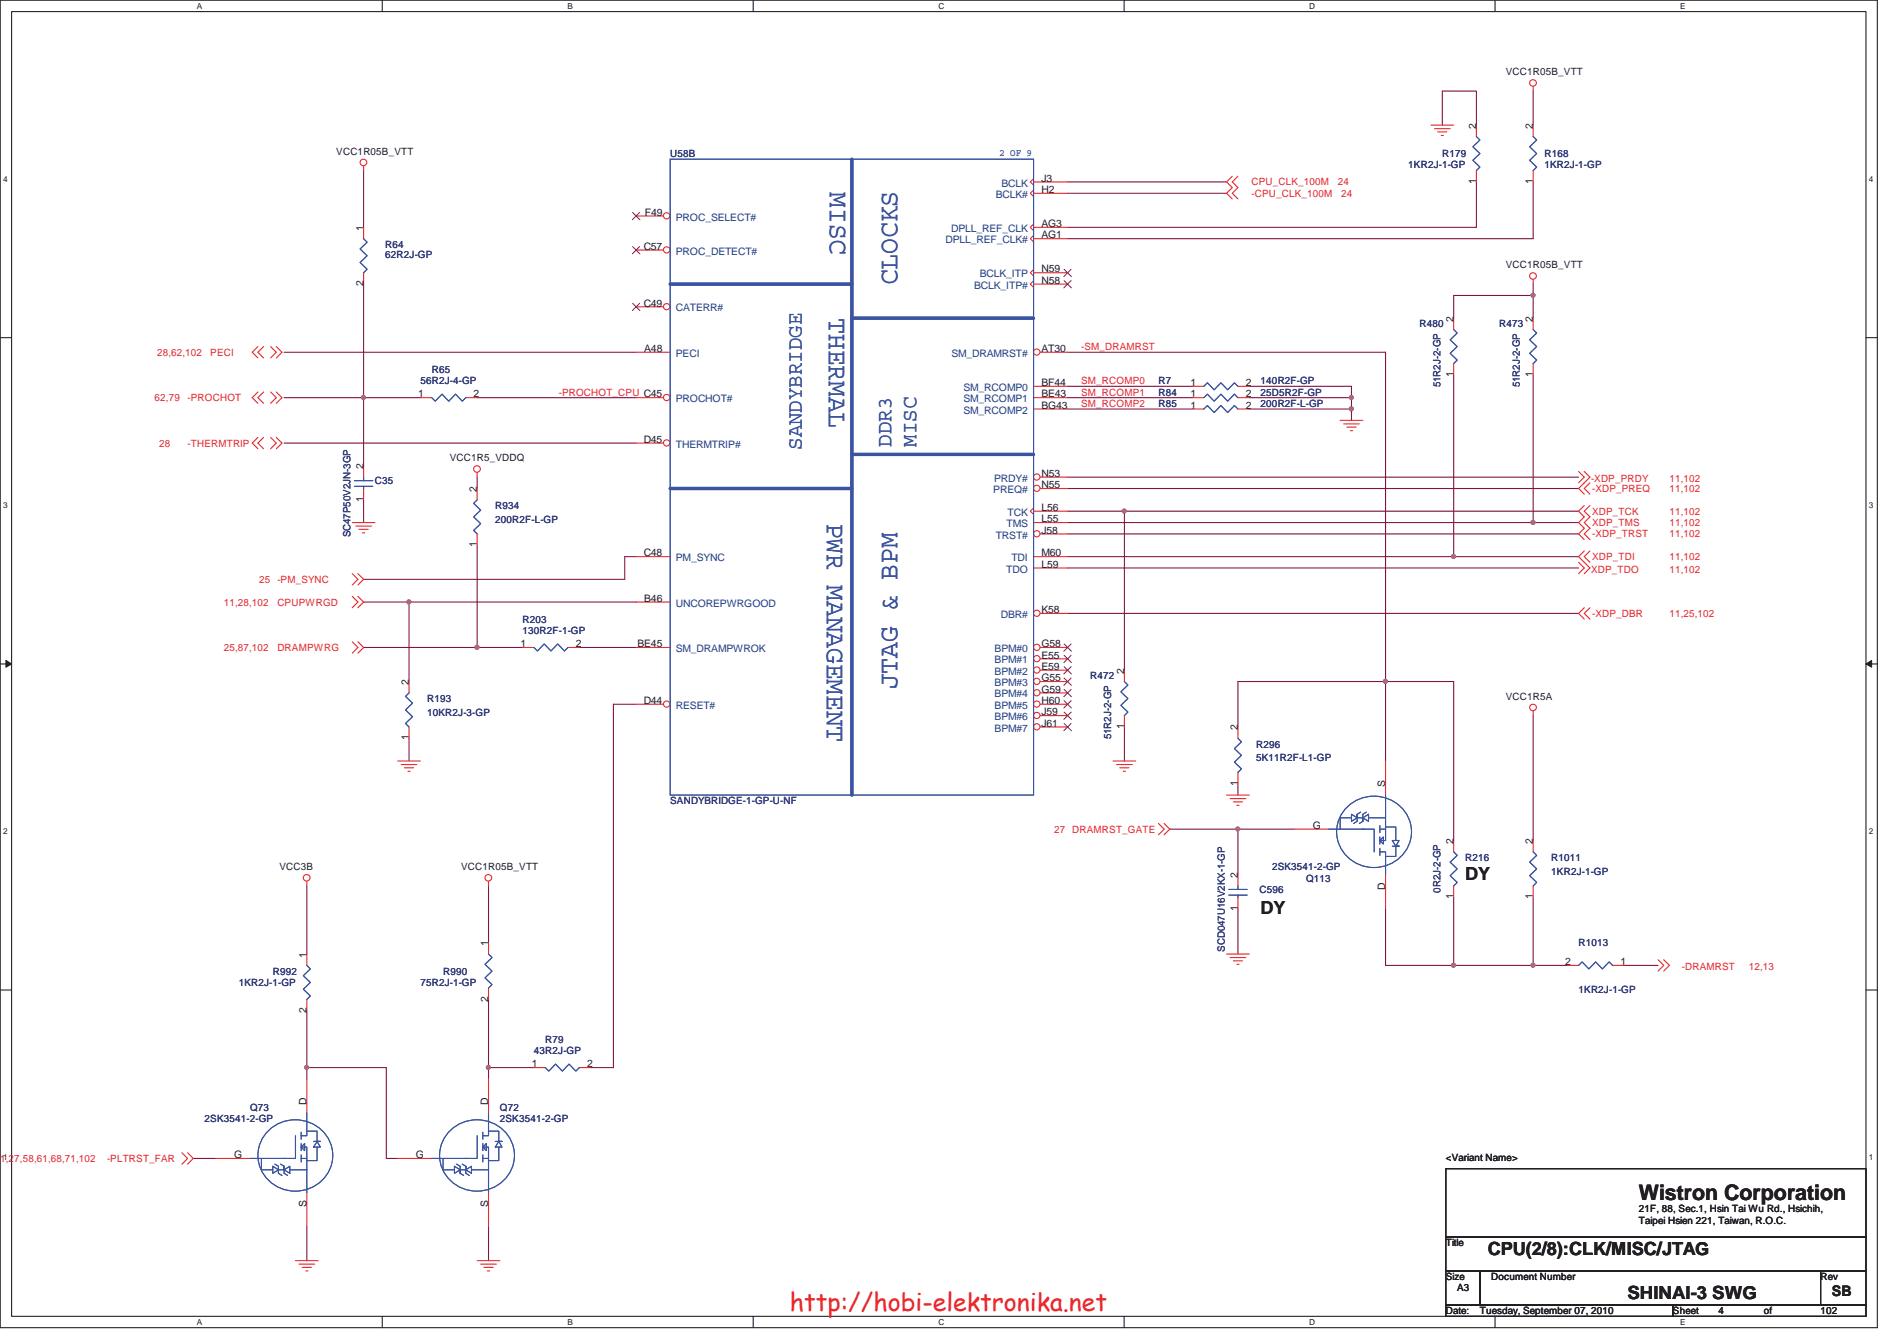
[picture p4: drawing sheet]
<svg xmlns="http://www.w3.org/2000/svg" width="297mm" height="210mm" viewBox="0 0 297 210" stroke-linecap="round" stroke-linejoin="round" font-family="sans-serif">
<path d="M0 0h294v207.9h-294zM1.8 1.8h290.4v204.3h-290.4z" fill="none" stroke="#231f20" stroke-width=".17"/>
<g fill="#fff">
<path d="M30.8 .2h.8v1.4h-.8z"/>
<path d="M30.8 206.3h.8v1.4h-.8z"/>
</g>
<path d="M59.9 0v1.8M59.9 206.1v1.8" fill="none" stroke="#231f20" stroke-width=".17"/>
<g fill="#fff">
<path d="M88.9 .2h.8v1.4h-.8z"/>
<path d="M88.9 206.3h.8v1.4h-.8z"/>
</g>
<path d="M117.9 0v1.8M117.9 206.1v1.8" fill="none" stroke="#231f20" stroke-width=".17"/>
<g fill="#fff">
<path d="M146.9 .2h.9v1.4h-.9z"/>
<path d="M146.9 206.3h.9v1.4h-.9z"/>
</g>
<path d="M176 0v1.8M176 206.1v1.8" fill="none" stroke="#231f20" stroke-width=".17"/>
<g fill="#fff">
<path d="M205 .2h.9v1.4h-.9z"/>
<path d="M205 206.3h.9v1.4h-.9z"/>
</g>
<path d="M234.1 0v1.8M234.1 206.1v1.8" fill="none" stroke="#231f20" stroke-width=".17"/>
<g fill="#fff">
<path d="M263.1 .2h.8v1.4h-.8z"/>
<path d="M263.1 206.3h.8v1.4h-.8z"/>
<path d="M.5 27.3h.7v1.4h-.7z"/>
<path d="M292.6 27.3h.7v1.4h-.7z"/>
<path d="M.5 78.4h.7v1.4h-.7z"/>
<path d="M292.6 78.4h.7v1.4h-.7z"/>
</g>
<path d="M0 52.9h1.8M292.2 52.9h1.8" fill="none" stroke="#231f20" stroke-width=".17"/>
<g fill="#fff">
<path d="M.5 129.5h.7v1.4h-.7z"/>
<path d="M292.6 129.5h.7v1.4h-.7z"/>
</g>
<path d="M0 104h1.8M292.2 104h1.8" fill="none" stroke="#231f20" stroke-width=".17"/>
<path d="M.9 103.4l.9 .6-.9 .5z" fill="#231f20"/>
<path d="M.9 103.4l.9 .6-.9 .5z" fill="none" stroke="#231f20" stroke-width=".16"/>
<path d="M292.2 104l.9-.6v1.1z" fill="#231f20"/>
<path d="M292.2 104l.9-.6v1.1z" fill="none" stroke="#231f20" stroke-width=".16"/>
<g fill="#fff">
<path d="M.5 180.5h.7v1.4h-.7z"/>
<path d="M292.6 180.5h.7v1.4h-.7z"/>
</g>
<path d="M0 155h1.8M292.2 155h1.8" fill="none" stroke="#231f20" stroke-width=".17"/>
<path d="M44.5 55.2h55.1M56.9 62.3v10.6" fill="none" stroke="#7f1542" stroke-width=".17"/>
<circle cx="56.9" cy="62.2" r=".32" fill="#b8529f"/>
<circle cx="56.9" cy="62.2" r=".32" fill="none" stroke="#b8529f" stroke-width=".17"/>
<path d="M56.9 26.7v8.9M44.5 69.4h55.1M56.9 62.3h8.9M74.7 62.3h24.9M56.9 94.3h7.1v12.4M56.9 90.7h40.9" fill="none" stroke="#7f1542" stroke-width=".17"/>
<circle cx="64" cy="94.2" r=".32" fill="#b8529f"/>
<circle cx="64" cy="94.2" r=".32" fill="none" stroke="#b8529f" stroke-width=".17"/>
<path d="M167.2 28.5h24.9M167.2 30.3h24.9M167.2 35.6h64M167.2 37.4h72.9M167.2 64h19.5M195.6 64h16M64 94.3h35.6M99.6 87.2h-1.8v3.5M64 115.6v3.6" fill="none" stroke="#7f1542" stroke-width=".17"/>
<circle cx="211.6" cy="64" r=".32" fill="#b8529f"/>
<circle cx="211.6" cy="64" r=".32" fill="none" stroke="#b8529f" stroke-width=".17"/>
<path d="M167.2 60.5h19.5M195.6 60.5h16M195.6 62.3h16" fill="none" stroke="#7f1542" stroke-width=".17"/>
<circle cx="211.6" cy="62.2" r=".32" fill="#b8529f"/>
<circle cx="211.6" cy="62.2" r=".32" fill="none" stroke="#b8529f" stroke-width=".17"/>
<path d="M167.2 74.7h80M167.2 76.5h80M167.2 62.3h19.5M211.6 64v1.8M176.1 80h71.1" fill="none" stroke="#7f1542" stroke-width=".17"/>
<circle cx="176" cy="80" r=".32" fill="#b8529f"/>
<circle cx="176" cy="80" r=".32" fill="none" stroke="#b8529f" stroke-width=".17"/>
<path d="M240.1 81.8h7.1" fill="none" stroke="#7f1542" stroke-width=".17"/>
<circle cx="240" cy="81.8" r=".32" fill="#b8529f"/>
<circle cx="240" cy="81.8" r=".32" fill="none" stroke="#b8529f" stroke-width=".17"/>
<path d="M167.2 83.6h80M227.6 87.2h19.6" fill="none" stroke="#7f1542" stroke-width=".17"/>
<circle cx="227.6" cy="87.1" r=".32" fill="#b8529f"/>
<circle cx="227.6" cy="87.1" r=".32" fill="none" stroke="#b8529f" stroke-width=".17"/>
<path d="M167.2 88.9h80M167.2 96.1h80M176.1 80v24.9M176.1 113.8v5.4M227.6 106.7h-10.6v12.5" fill="none" stroke="#7f1542" stroke-width=".17"/>
<circle cx="216.9" cy="106.7" r=".32" fill="#b8529f"/>
<circle cx="216.9" cy="106.7" r=".32" fill="none" stroke="#b8529f" stroke-width=".17"/>
<path d="M227.6 106.7v24.9M240.1 112.1v19.5M183.2 129.8h10.6v7.1M217 142.3v8.9M240.1 140.5v10.7h-12.5" fill="none" stroke="#7f1542" stroke-width=".17"/>
<circle cx="227.6" cy="151.1" r=".32" fill="#b8529f"/>
<circle cx="227.6" cy="151.1" r=".32" fill="none" stroke="#b8529f" stroke-width=".17"/>
<path d="M193.8 129.8h8.9M193.8 142.3v7.1M227.6 140.5v10.7" fill="none" stroke="#7f1542" stroke-width=".17"/>
<circle cx="193.8" cy="129.8" r=".32" fill="#b8529f"/>
<circle cx="193.8" cy="129.8" r=".32" fill="none" stroke="#b8529f" stroke-width=".17"/>
<path d="M167.2 55.2h49.8v51.5h-23.2v7.1M227.6 58.7v28.5M227.6 46.3h12.5v3.5M240.1 58.7v23.1M193.8 122.7v1.8M217 151.2h10.6" fill="none" stroke="#7f1542" stroke-width=".17"/>
<circle cx="240" cy="46.2" r=".32" fill="#b8529f"/>
<circle cx="240" cy="46.2" r=".32" fill="none" stroke="#b8529f" stroke-width=".17"/>
<path d="M227.6 46.3v3.5M240.1 44.5v1.8M211.6 60.5v3.5M167.2 80h8.9M167.2 87.2h60.4M167.2 81.8h72.9M83.6 167.2h-7.1v1.7" fill="none" stroke="#7f1542" stroke-width=".17"/>
<circle cx="76.5" cy="167.1" r=".32" fill="#b8529f"/>
<circle cx="76.5" cy="167.1" r=".32" fill="none" stroke="#b8529f" stroke-width=".17"/>
<path d="M99.6 110.3h-3.5v56.9h-3.6M76.5 138.7v8.9M60.5 167.2h-12.5v1.7M30.3 181.4h3.5M48 192.1v5.3" fill="none" stroke="#7f1542" stroke-width=".17"/>
<circle cx="48" cy="167.1" r=".32" fill="#b8529f"/>
<circle cx="48" cy="167.1" r=".32" fill="none" stroke="#b8529f" stroke-width=".17"/>
<path d="M225.8 19.6v-5.3h5.4v5.3M240.1 14.3v5.3M231.2 28.5v7.1M240.1 28.5v8.9M74.7 74.7v1.8M74.7 85.4v16h7.1M90.7 101.4h8.9M48 138.7v10.7M48 158.3v8.9M76.5 156.5v10.7M60.5 167.2v14.2h1.8M76.5 192.1v5.3" fill="none" stroke="#7f1542" stroke-width=".17"/>
<circle cx="74.7" cy="101.4" r=".32" fill="#b8529f"/>
<circle cx="74.7" cy="101.4" r=".32" fill="none" stroke="#b8529f" stroke-width=".17"/>
<path d="M56.9 101.4h17.8M240.1 151.2h5.3" fill="none" stroke="#7f1542" stroke-width=".17"/>
<circle cx="240" cy="151.1" r=".32" fill="#b8529f"/>
<circle cx="240" cy="151.1" r=".32" fill="none" stroke="#b8529f" stroke-width=".17"/>
<path d="M56.9 44.5v17.8h-12.4M56.9 78.3v3.5M254.3 151.2h5.3" fill="none" stroke="#7f1542" stroke-width=".17"/>
<g fill="none" stroke="#ec2426" stroke-width=".17">
<path d="M224.1 19.6h3.5M231.2 19.6v1.8M240.1 13.5v.8M56.9 26v.7M193 27.6l-.9 .9 .9 .9-.9 .9 .9 .9M193.8 27.6l-.8 .9 .8 .9-.8 .9 .8 .9M224.6 20.1h2.5M225.1 20.7h1.5M225.7 21.2h.3M231.2 26.7v1.8M40.4 54.3l-.9 .9 .9 .8M41.3 54.3l-.9 .9 .9 .8"/>
<path d="M42.4 54.3l.9 .9-.9 .8M43.3 54.3l.9 .9-.9 .8M240.1 43.8v.7M40.4 61.4l-.9 .9 .9 .9M40.4 68.5l-.9 .9 .9 .9M41.3 61.4l-.9 .9 .9 .9M41.3 68.5l-.9 .9 .9 .9M42.4 61.4l.9 .9-.9 .9M42.4 68.5l.9 .9-.9 .9M43.3 61.4l.9 .9-.9 .9M43.3 68.5l.9 .9-.9 .9M56.9 72.9v1.8"/>
<path d="M56.9 76.5v1.8M65.8 62.3h1.8M72.9 62.3h1.8M74.7 74v.7M161.8 62.3h5.4M161.8 64h5.4M186.7 64h1.8M193.8 64h1.8M209.8 65.8h3.6M210.4 66.4h2.4M210.9 66.9h1.4M211.5 67.4h.3"/>
<path d="M247.2 73.8l.9 .9-.9 .9M248.1 79.2l-.9 .8 .9 .9-.9 .9 .9 .9-.9 .9 .9 .9M248.1 73.8l.9 .9-1.8 1.8 .9 .9M249 75.6l-.9 .9 .9 .9M249 79.2l-.9 .8 .9 .9-.9 .9 .9 .9-.9 .9 .9 .9M55.2 89.8l.8 .9-.8 .9M55.2 93.4l.8 .9-.8 .9M55.2 81.8h3.5M55.7 82.4h2.5M56 89.8l.9 .9-.9 .9M56 93.4l.9 .9-.9 .9M56.2 82.9h1.5"/>
<path d="M56.8 83.4h.3M247.2 88l.9 .9-.9 .9M248.1 86.3l-.9 .9 1.8 1.7-.9 .9M248.1 95.2l-.9 .9 .9 .8M249 86.3l-.9 .9 .9 .8M249 95.2l-.9 .9 .9 .8M55.2 100.5l.8 .9-.8 .9M56 100.5l.9 .9-.9 .9M62.3 119.2h3.5M62.8 119.7h2.5M174.3 119.2h3.5M174.8 119.7h2.5"/>
<path d="M176.1 104.9v1.8M176.1 112.1v1.7M193.8 113.8v1.8M217 119.2v5.3M240.1 111.3v.8M48 138v.7M63.3 120.2h1.5M63.9 120.8h.3M76.5 138v.7M175.3 120.2h1.5M175.9 120.8h.3M181.4 128.9l.9 .9-.9 .9"/>
<path d="M182.3 128.9l.9 .9-.9 .9M192.1 124.5h3.5M192.6 125h2.5M193.1 125.6h1.5M193.7 126.1h.3M193.8 120.9v1.8M193.8 136.9v1.8M202.7 129.8h5.4M217 136.9v5.4M240.1 131.6v1.8M240.1 138.7v1.8M76.5 147.6v1.8"/>
<path d="M76.5 154.7v1.8M192.1 149.4h3.5M192.6 149.9h2.5M193.1 150.4h1.5M193.7 151h.3M193.8 140.5v1.8M245.4 151.2h1.8M252.5 151.2h1.8M259.6 150.3l.9 .9-.9 .9M260.5 150.3l.9 .9-.9 .9M83.6 167.2h1.8M90.7 167.2h1.8"/>
<path d="M28.5 180.5l.9 .9-.9 .9M29.4 180.5l.9 .9-.9 .9M46.3 197.4h3.5M46.8 197.9h2.5M47.3 198.5h1.5M47.9 199h.3M74.7 197.4h3.6M75.3 197.9h2.4M75.8 198.5h1.4M76.3 199h.4"/>
<circle cx="240.1" cy="13" r=".52"/>
<circle cx="56.9" cy="25.4" r=".52"/>
<circle cx="240.1" cy="43.2" r=".52"/>
<circle cx="74.7" cy="73.4" r=".52"/>
<circle cx="240.1" cy="110.8" r=".52"/>
<circle cx="48" cy="137.4" r=".52"/>
<circle cx="76.5" cy="137.4" r=".52"/>
</g>
<path d="M226.4 183h65.8v10.7h-65.8zM226.4 193.7h65.8v5.3h-65.8zM226.4 199h5.3v5.3h-5.3zM231.7 199h53.4v5.3h-53.4zM285.1 199h7.1v5.3h-7.1zM226.4 204.3h35.6v1.8h-35.6zM262 204.3h30.2v1.8h-30.2z" fill="none" stroke="#231f20" stroke-width=".17"/>
<g fill="none" stroke="#3a53a4" stroke-width=".17">
<path d="M231.2 21.4l.5 .5-1.1 1.1 1.1 1-1.1 1.1 1.1 1.1-.5 .5M55.5 76.2h2.9M55.5 75.3h2.9M56.9 74.7v.6M56.9 76.2v.3M67.6 62.3l.6 .5 1-1.1 1.1 1.1 1-1.1 1.1 1.1 .5-.5M188.5 64l.6-.5 1 1.1 1.1-1.1 1 1.1 1.1-1.1 .5 .5M176.1 106.7l.5 .6-1.1 1 1.1 1.1-1.1 1 1.1 1.1-.5 .6M193.8 115.6l.6 .6-1.1 1 1.1 1.1-1.1 1 1.1 1.1-.6 .5M192.4 139.3h2.9M193.8 138.7v.6M208.1 129.8h5.5"/>
<path d="M211 126.3a5.9 5.9 0 0 1 6.3-1.2 5.9 5.9 0 0 1 3.7 5.2 5.9 5.9 0 0 1-5.8 5.5 5.9 5.9 0 0 1-5.9-5.5 5.4 5.4 0 0 1 1.7-4zM211.6 127.5l.9 .6-.9 .5zM211.6 128.1h-1.8v1.7M213.1 127.2l-.6 .3M213.4 129.8h1.8v3.6M213.4 128.1l.9-.6v1.1zM213.4 128.6l-.6 .3M213.9 127.2l-.5 .3v1.1v-.5h-.9v-.6v1.1l-.5 .3M214.3 128.1h2.7M216.1 133.4h.9v3.5M216.1 129.3v1.1M216.1 131.1v1.1"/>
<path d="M216.1 132.8v1.1M216.6 131.1v1.1l-.5-.6zM217 124.5v5.3h-.9M217 129.8v1.8h-.9M217 129.5h1.6v2.1M218 131.6h1.1l-.5 .9zM218 132.5h1.1h-.5v1.6h-1.6M240.1 133.4l.5 .5-1.1 1.1 1.1 1.1-1.1 1 1.1 1.1-.5 .5M76.5 149.4l.5 .5-1.1 1.1 1.1 1.1-1.1 1 1.1 1.1-.5 .5M192.4 140.2h2.9M193.8 140.2v.3M247.2 151.2l.5-.6 1.1 1.1 1-1.1 1.1 1.1 1.1-1.1 .5 .6"/>
<path d="M85.4 167.2l.5 .5 1.1-1.1 1 1.1 1.1-1.1 1.1 1.1 .5-.5"/>
</g>
<circle cx="162.4" cy="55.1" r=".5" fill="#fff"/>
<g fill="none" stroke="#ec2426" stroke-width=".17">
<path d="M161.8 29.8l-.5 .5 .5 .5M161.8 28l-.5 .5 .5 .5M161.8 36.9l-.5 .5 .5 .5M161.8 35.1l-.5 .5 .5 .5M161.8 30.3h5.4M161.8 28.5h5.4M161.8 37.4h5.4M161.8 35.6h5.4M162.9 55.2h4.3M161.8 60.5h5.4"/>
<circle cx="162.4" cy="55.1" r=".5"/>
</g>
<circle cx="104.4" cy="48" r=".5" fill="#fff"/>
<g fill="none" stroke="#ec2426" stroke-width=".17">
<path d="M99.6 48h4.3M99.6 55.2h5.3"/>
<circle cx="104.4" cy="48" r=".5"/>
</g>
<path d="M99.1 47.5l1.1 1.1M100.2 47.5l-1.2 1.1" fill="none" stroke="#7f431c" stroke-width=".16"/>
<circle cx="104.4" cy="62.2" r=".5" fill="#fff"/>
<g fill="none" stroke="#ec2426" stroke-width=".17">
<path d="M99.6 62.3h4.3"/>
<circle cx="104.4" cy="62.2" r=".5"/>
</g>
<circle cx="104.4" cy="69.4" r=".5" fill="#fff"/>
<g fill="none" stroke="#ec2426" stroke-width=".17">
<path d="M99.6 69.4h4.3M99.6 101.4h5.3"/>
<circle cx="104.4" cy="69.4" r=".5"/>
</g>
<circle cx="104.4" cy="110.2" r=".5" fill="#fff"/>
<g fill="none" stroke="#ec2426" stroke-width=".17">
<path d="M99.6 110.3h4.3"/>
<circle cx="104.4" cy="110.2" r=".5"/>
</g>
<circle cx="162.4" cy="74.7" r=".5" fill="#fff"/>
<g fill="none" stroke="#ec2426" stroke-width=".17">
<path d="M162.9 74.7h4.3"/>
<circle cx="162.4" cy="74.7" r=".5"/>
</g>
<circle cx="162.4" cy="76.5" r=".5" fill="#fff"/>
<g fill="none" stroke="#ec2426" stroke-width=".17">
<path d="M161.8 79.5l-.5 .5 .5 .6M162.9 76.5h4.3M161.8 80h5.4M161.8 81.8h5.4"/>
<circle cx="162.4" cy="76.5" r=".5"/>
</g>
<circle cx="162.4" cy="83.6" r=".5" fill="#fff"/>
<g fill="none" stroke="#ec2426" stroke-width=".17">
<path d="M161.8 87.2h5.4M161.8 88.9h5.4M162.9 83.6h4.3"/>
<circle cx="162.4" cy="83.6" r=".5"/>
</g>
<circle cx="162.4" cy="96" r=".5" fill="#fff"/>
<g fill="none" stroke="#ec2426" stroke-width=".17">
<path d="M162.9 96.1h4.3"/>
<circle cx="162.4" cy="96" r=".5"/>
</g>
<circle cx="162.4" cy="101.4" r=".5" fill="#fff"/>
<g fill="none" stroke="#ec2426" stroke-width=".17">
<path d="M162.9 101.4h4.3"/>
<circle cx="162.4" cy="101.4" r=".5"/>
</g>
<path d="M166.6 100.8l1.2 1.2M167.7 100.8l-1.1 1.2" fill="none" stroke="#7f431c" stroke-width=".16"/>
<circle cx="162.4" cy="103.1" r=".5" fill="#fff"/>
<g fill="none" stroke="#ec2426" stroke-width=".17">
<path d="M162.9 103.2h4.3"/>
<circle cx="162.4" cy="103.1" r=".5"/>
</g>
<path d="M166.6 102.6l1.2 1.2M167.7 102.6l-1.1 1.2" fill="none" stroke="#7f431c" stroke-width=".16"/>
<circle cx="162.4" cy="104.9" r=".5" fill="#fff"/>
<g fill="none" stroke="#ec2426" stroke-width=".17">
<path d="M162.9 104.9h4.3"/>
<circle cx="162.4" cy="104.9" r=".5"/>
</g>
<path d="M166.6 104.4l1.2 1.1M167.7 104.4l-1.1 1.1" fill="none" stroke="#7f431c" stroke-width=".16"/>
<circle cx="162.4" cy="106.7" r=".5" fill="#fff"/>
<g fill="none" stroke="#ec2426" stroke-width=".17">
<path d="M162.9 106.7h4.3"/>
<circle cx="162.4" cy="106.7" r=".5"/>
</g>
<path d="M166.6 106.2l1.2 1.1M167.7 106.2l-1.1 1.1" fill="none" stroke="#7f431c" stroke-width=".16"/>
<circle cx="162.4" cy="108.5" r=".5" fill="#fff"/>
<g fill="none" stroke="#ec2426" stroke-width=".17">
<path d="M162.9 108.5h4.3"/>
<circle cx="162.4" cy="108.5" r=".5"/>
</g>
<path d="M166.6 107.9l1.2 1.2M167.7 107.9l-1.1 1.2" fill="none" stroke="#7f431c" stroke-width=".16"/>
<circle cx="162.4" cy="110.2" r=".5" fill="#fff"/>
<g fill="none" stroke="#ec2426" stroke-width=".17">
<path d="M162.9 110.3h4.3"/>
<circle cx="162.4" cy="110.2" r=".5"/>
</g>
<path d="M166.6 109.7l1.2 1.2M167.7 109.7l-1.1 1.2" fill="none" stroke="#7f431c" stroke-width=".16"/>
<circle cx="162.4" cy="112" r=".5" fill="#fff"/>
<g fill="none" stroke="#ec2426" stroke-width=".17">
<path d="M162.9 112.1h4.3"/>
<circle cx="162.4" cy="112" r=".5"/>
</g>
<path d="M166.6 111.5l1.2 1.1M167.7 111.5l-1.1 1.1" fill="none" stroke="#7f431c" stroke-width=".16"/>
<circle cx="162.4" cy="113.8" r=".5" fill="#fff"/>
<g fill="none" stroke="#ec2426" stroke-width=".17">
<path d="M99.6 87.2h5.3M162.9 113.8h4.3"/>
<circle cx="162.4" cy="113.8" r=".5"/>
</g>
<path d="M166.6 113.3l1.2 1.1M167.7 113.3l-1.1 1.1" fill="none" stroke="#7f431c" stroke-width=".16"/>
<circle cx="104.4" cy="39.1" r=".5" fill="#fff"/>
<g fill="none" stroke="#ec2426" stroke-width=".17">
<path d="M99.6 39.2h4.3"/>
<circle cx="104.4" cy="39.1" r=".5"/>
</g>
<path d="M99.1 38.6l1.1 1.1M100.2 38.6l-1.2 1.1" fill="none" stroke="#7f431c" stroke-width=".16"/>
<circle cx="104.4" cy="33.8" r=".5" fill="#fff"/>
<g fill="none" stroke="#ec2426" stroke-width=".17">
<path d="M240.1 19.6v1.8M56.9 35.6v1.8M99.6 33.8h4.3M240.1 26.7v1.8M56.9 42.7v1.8M161.8 42.2l-.5 .5 .5 .5M161.8 44l-.5 .5 .5 .5M161.8 42.7h5.4M161.8 44.5h5.4M227.6 49.8v1.8M227.6 56.9v1.8M240.1 49.8v1.8"/>
<path d="M240.1 56.9v1.8M74.7 76.5v1.8M186.7 62.3h1.8M186.7 60.5h1.8M193.8 62.3h1.8M193.8 60.5h1.8M74.7 83.6v1.8M99.6 94.3h5.3M64 106.7v1.8M64 113.8v1.8M81.8 101.4h1.8M88.9 101.4h1.8"/>
<path d="M227.6 131.6v1.8M227.6 138.7v1.8M48 149.4v1.8M48 156.5v1.8M48 168.9v5.4M76.5 168.9v5.4M33.8 181.4h5.4M48 186.7v5.4M62.3 181.4h5.3M76.5 186.7v5.4"/>
<circle cx="104.4" cy="33.8" r=".5"/>
</g>
<path d="M99.1 33.3l1.1 1.1M100.2 33.3l-1.2 1.1M166.6 42.2l1.2 1.1M166.6 43.9l1.2 1.2M167.7 42.2l-1.1 1.1M167.7 43.9l-1.1 1.2" fill="none" stroke="#7f431c" stroke-width=".16"/>
<g fill="none" stroke="#3a53a4" stroke-width=".17">
<path d="M56.9 37.4l.6 .5-1.1 1.1 1.1 1-1.1 1.1 1.1 1.1-.6 .5M104.9 24.9h56.9v99.6h-56.9zM240.1 21.4l.5 .5-1.1 1.1 1.1 1-1.1 1.1 1.1 1.1-.5 .5M227.6 51.6l.6 .6-1.1 1 1.1 1.1-1.1 1 1.1 1.1-.6 .5M240.1 51.6l.5 .6-1.1 1 1.1 1.1-1.1 1 1.1 1.1-.5 .5M74.7 78.3l-.5 .5 1.1 1.1-1.1 1 1.1 1.1-1.1 1.1 .5 .5M188.5 62.3l.6-.6 1 1.1 1.1-1.1 1 1.1 1.1-1.1 .5 .6M188.5 60.5l.6-.6 1 1.1 1.1-1.1 1 1.1 1.1-1.1 .5 .6M64 108.5l-.5 .5 1.1 1.1-1.1 1.1 1.1 1-1.1 1.1 .5 .5M83.6 101.4l.6 .5 1-1.1 1.1 1.1 1-1.1 1.1 1.1 .5-.5M227.6 133.4l.6 .5-1.1 1.1 1.1 1.1-1.1 1 1.1 1.1-.6 .5M48 151.2l.6 .5-1.1 1.1 1.1 1-1.1 1.1 1.1 1.1-.6 .5"/>
<path d="M42.1 177a5.9 5.9 0 0 1 6.3-1.3 5.9 5.9 0 0 1 3.7 5.2 5.9 5.9 0 0 1-5.9 5.6 5.9 5.9 0 0 1-5.8-5.6 5.4 5.4 0 0 1 1.7-3.9zM46.3 177.8v3.6h-1.8M47.2 179.6h.8v1.8M47.2 179.6l.5-.5v1.1zM47.2 177.3v1.1M47.2 179.1v1.1M48 174.3v3.5h-.8M48 177.1h1.7v1.6h.5h-1.1M49.7 179.6v2.1h-1.7M49.7 178.7l.5 .9h-1.1zM70.5 177a5.9 5.9 0 0 1 6.3-1.3 5.9 5.9 0 0 1 3.8 5.2 5.9 5.9 0 0 1-5.9 5.6 5.9 5.9 0 0 1-5.9-5.6 5.4 5.4 0 0 1 1.7-3.9zM74.7 177.8v3.6h-1.8"/>
<path d="M75.6 179.6h.9v1.8M75.6 177.3v1.1M75.6 179.1v1.1M76.2 179.1v1.1l-.6-.6zM76.5 174.3v3.5h-.9M76.5 177.1h1.6v1.6h.5h-1M78.1 179.6v2.1h-1.6M78.1 178.7l.5 .9h-1zM39.2 181.4h5.5M40.9 181.4v1.8h1.8M42.7 182.6l.9 .6-.9 .5zM43 182.3l.6 .3v1.1v-.5h.9v-.6v1.1l.5 .4"/>
<path d="M43.6 183.7l.6 .4M43.9 182.3l.6 .3M44.5 183.2l.9-.6v1.1zM45.4 183.2h2.6M47.2 181.4h.8v5.3M47.2 180.8v1.1M67.6 181.4h5.5M69.4 181.4v1.8h1.8M71.2 182.6l.8 .6-.8 .5zM71.5 182.3l.5 .3v1.1v-.5h.9v-.6v1.1l.6 .4M72 183.7l.6 .4M72.4 182.3l.5 .3"/>
<path d="M72.9 183.2l.9-.6v1.1zM73.8 183.2h2.7M75.6 181.4h.9v5.3M75.6 180.8v1.1"/>
</g>
<path d="M133.4 24.9v99.6M104.9 44.5h28.5M133.4 49.8h28.4M104.9 76.5h28.5M133.4 71.2h28.4" fill="none" stroke="#3a53a4" stroke-width=".51"/>
<circle cx="56.9" cy="62.2" r=".32" fill="#b8529f"/>
<circle cx="56.9" cy="62.2" r=".32" fill="none" stroke="#b8529f" stroke-width=".17"/>
<circle cx="64" cy="94.2" r=".32" fill="#b8529f"/>
<circle cx="64" cy="94.2" r=".32" fill="none" stroke="#b8529f" stroke-width=".17"/>
<circle cx="211.6" cy="64" r=".32" fill="#b8529f"/>
<circle cx="211.6" cy="64" r=".32" fill="none" stroke="#b8529f" stroke-width=".17"/>
<circle cx="211.6" cy="62.2" r=".32" fill="#b8529f"/>
<circle cx="211.6" cy="62.2" r=".32" fill="none" stroke="#b8529f" stroke-width=".17"/>
<circle cx="176" cy="80" r=".32" fill="#b8529f"/>
<circle cx="176" cy="80" r=".32" fill="none" stroke="#b8529f" stroke-width=".17"/>
<circle cx="240" cy="81.8" r=".32" fill="#b8529f"/>
<circle cx="240" cy="81.8" r=".32" fill="none" stroke="#b8529f" stroke-width=".17"/>
<circle cx="227.6" cy="87.1" r=".32" fill="#b8529f"/>
<circle cx="227.6" cy="87.1" r=".32" fill="none" stroke="#b8529f" stroke-width=".17"/>
<circle cx="216.9" cy="106.7" r=".32" fill="#b8529f"/>
<circle cx="216.9" cy="106.7" r=".32" fill="none" stroke="#b8529f" stroke-width=".17"/>
<circle cx="227.6" cy="151.1" r=".32" fill="#b8529f"/>
<circle cx="227.6" cy="151.1" r=".32" fill="none" stroke="#b8529f" stroke-width=".17"/>
<circle cx="193.8" cy="129.8" r=".32" fill="#b8529f"/>
<circle cx="193.8" cy="129.8" r=".32" fill="none" stroke="#b8529f" stroke-width=".17"/>
<circle cx="240" cy="46.2" r=".32" fill="#b8529f"/>
<circle cx="240" cy="46.2" r=".32" fill="none" stroke="#b8529f" stroke-width=".17"/>
<circle cx="76.5" cy="167.1" r=".32" fill="#b8529f"/>
<circle cx="76.5" cy="167.1" r=".32" fill="none" stroke="#b8529f" stroke-width=".17"/>
<circle cx="48" cy="167.1" r=".32" fill="#b8529f"/>
<circle cx="48" cy="167.1" r=".32" fill="none" stroke="#b8529f" stroke-width=".17"/>
<circle cx="74.7" cy="101.4" r=".32" fill="#b8529f"/>
<circle cx="74.7" cy="101.4" r=".32" fill="none" stroke="#b8529f" stroke-width=".17"/>
<circle cx="240" cy="151.1" r=".32" fill="#b8529f"/>
<circle cx="240" cy="151.1" r=".32" fill="none" stroke="#b8529f" stroke-width=".17"/>
<g font-size="4.2" fill="#3a53a4">
<text x="130" y="30.1" transform="rotate(90 130 30.1)">MISC</text>
<text x="140.5" y="44.7" transform="rotate(-90 140.5 44.7)">CLOCKS</text>
<text x="129.8" y="49.8" transform="rotate(90 129.8 49.8)">THERMAL</text>
<text x="129.5" y="81.8" transform="rotate(90 129.5 81.8)">PWR MANAGEMENT</text>
<text x="140.5" y="107.9" transform="rotate(-90 140.5 107.9)">JTAG &amp; BPM</text>
</g>
<text font-size="3.9" fill="#ed2024" x="123.7" y="205.2">http://hobi-elektronika.net</text>
<g font-size="3.3" fill="#3a53a4">
<text x="125.6" y="70.4" transform="rotate(-90 125.6 70.4)">SANDYBRIDGE</text>
<text x="139.6" y="69.9" transform="rotate(-90 139.6 69.9)">DDR3</text>
<text x="143.5" y="69.9" transform="rotate(-90 143.5 69.9)">MISC</text>
</g>
<text font-size="3.3" fill="#231f20" x="256.6" y="187.9">Wistron Corporation</text>
<g font-size="2.8" fill="#231f20">
<text x="229.4" y="137.8">DY</text>
<text x="197.4" y="143.1">DY</text>
<text x="233" y="196.5">CPU(2/8):CLK/MISC/JTAG</text>
<text x="254.8" y="203.4">SHINAI-3 SWG</text>
</g>
<text font-size="2.3" fill="#231f20" x="286.8" y="202.9">SB</text>
<g font-size="1.6" fill="#231f20">
<text x="235.8" y="11.8">VCC1R05B_VTT</text>
<text x="231.1" y="20.1" transform="rotate(-90 231.1 20.1)">2</text>
<text x="240" y="20.1" transform="rotate(-90 240 20.1)">2</text>
<text x="52.7" y="24.3">VCC1R05B_VTT</text>
<text x="163.1" y="28.4">J3</text>
<text x="231.1" y="28.8" transform="rotate(-90 231.1 28.8)">1</text>
<text x="240" y="28.8" transform="rotate(-90 240 28.8)">1</text>
<text x="101" y="33.8">F49</text>
<text x="163.1" y="30.2">H2</text>
<text x="163.1" y="35.6">AG3</text>
<text x="56.9" y="36.1" transform="rotate(-90 56.9 36.1)">1</text>
<text x="100.8" y="39.1">C57</text>
<text x="163.1" y="37.3">AG1</text>
<text x="56.9" y="44.8" transform="rotate(-90 56.9 44.8)">2</text>
<text x="163.1" y="44.4">N58</text>
<text x="163.1" y="42.7">N59</text>
<text x="235.8" y="42">VCC1R05B_VTT</text>
<text x="100.8" y="48">C49</text>
<text x="227.6" y="50.4" transform="rotate(-90 227.6 50.4)">2</text>
<text x="240" y="50.4" transform="rotate(-90 240 50.4)">2</text>
<text x="100.9" y="55.1">A48</text>
<text x="163.1" y="55.1">AT30</text>
<text x="227.6" y="59.1" transform="rotate(-90 227.6 59.1)">1</text>
<text x="240" y="59.1" transform="rotate(-90 240 59.1)">1</text>
<text x="65.5" y="62.2">1</text>
<text x="74.2" y="62.2">2</text>
<text x="163.1" y="62.2">BE43</text>
<text x="163.1" y="64">BG43</text>
<text x="163.1" y="60.4">BF44</text>
<text x="186.4" y="64">1</text>
<text x="186.4" y="62.2">1</text>
<text x="186.4" y="60.4">1</text>
<text x="195.1" y="64">2</text>
<text x="195.1" y="62.2">2</text>
<text x="195.1" y="60.4">2</text>
<text x="100.8" y="69.3">D45</text>
<text x="56.9" y="73.5" transform="rotate(-90 56.9 73.5)">2</text>
<text x="70.4" y="72.3">VCC1R5_VDDQ</text>
<text x="74.7" y="77" transform="rotate(-90 74.7 77)">2</text>
<text x="163.1" y="74.7">N53</text>
<text x="163.1" y="76.5">N55</text>
<text x="56.9" y="78.6" transform="rotate(-90 56.9 78.6)">1</text>
<text x="163.1" y="83.6">J58</text>
<text x="163.1" y="80">L56</text>
<text x="163.1" y="81.8">L55</text>
<text x="74.7" y="85.7" transform="rotate(-90 74.7 85.7)">1</text>
<text x="100.8" y="87.1">C48</text>
<text x="163.1" y="87.1">M60</text>
<text x="163.1" y="88.9">L59</text>
<text x="100.9" y="94.2">B46</text>
<text x="81.5" y="101.3">1</text>
<text x="90.2" y="101.3">2</text>
<text x="99.8" y="101.3">BE45</text>
<text x="163.1" y="101.3">G58</text>
<text x="163.1" y="96">K58</text>
<text x="64" y="107.3" transform="rotate(-90 64 107.3)">2</text>
<text x="163.1" y="103.1">E55</text>
<text x="163.1" y="104.9">E59</text>
<text x="163.1" y="106.7">G55</text>
<text x="176" y="105.5" transform="rotate(-90 176 105.5)">2</text>
<text x="100.8" y="110.2">D44</text>
<text x="163.1" y="108.5">G59</text>
<text x="163.1" y="110.2">H60</text>
<text x="163.1" y="112">J59</text>
<text x="163.1" y="113.8">J61</text>
<text x="235.8" y="109.6">VCC1R5A</text>
<text x="64" y="115.9" transform="rotate(-90 64 115.9)">1</text>
<text x="176" y="114.2" transform="rotate(-90 176 114.2)">1</text>
<text x="193.8" y="114.4" transform="rotate(-90 193.8 114.4)">2</text>
<text x="193.8" y="123.1" transform="rotate(-90 193.8 123.1)">1</text>
<text x="216.9" y="123.3" transform="rotate(-90 216.9 123.3)">S</text>
<text x="205.6" y="129.8">G</text>
<text x="43.8" y="136.3">VCC3B</text>
<text x="72.2" y="136.3">VCC1R05B_VTT</text>
<text x="193.8" y="137.5" transform="rotate(-90 193.8 137.5)">2</text>
<text x="227.6" y="132.2" transform="rotate(-90 227.6 132.2)">2</text>
<text x="240" y="132.2" transform="rotate(-90 240 132.2)">2</text>
<text x="193.8" y="142.6" transform="rotate(-90 193.8 142.6)">1</text>
<text x="216.9" y="139.4" transform="rotate(-90 216.9 139.4)">D</text>
<text x="227.6" y="140.8" transform="rotate(-90 227.6 140.8)">1</text>
<text x="240" y="140.8" transform="rotate(-90 240 140.8)">1</text>
<text x="48" y="149.9" transform="rotate(-90 48 149.9)">1</text>
<text x="76.5" y="148.2" transform="rotate(-90 76.5 148.2)">1</text>
<text x="245.1" y="151.1">2</text>
<text x="253.7" y="151.1">1</text>
<text x="48" y="158.6" transform="rotate(-90 48 158.6)">2</text>
<text x="76.5" y="156.8" transform="rotate(-90 76.5 156.8)">2</text>
<text x="83.3" y="167.1">1</text>
<text x="91.9" y="167.1">2</text>
<text x="48" y="173.1" transform="rotate(-90 48 173.1)">D</text>
<text x="76.5" y="173.1" transform="rotate(-90 76.5 173.1)">D</text>
<text x="36.7" y="181.4">G</text>
<text x="65.1" y="181.4">G</text>
<text x="226.4" y="181.8">&lt;Variant Name&gt;</text>
<text x="48" y="189.1" transform="rotate(-90 48 189.1)">S</text>
<text x="76.5" y="189.1" transform="rotate(-90 76.5 189.1)">S</text>
<text x="256.6" y="189.8">21F, 88, Sec.1, Hsin Tai Wu Rd., Hsichih,</text>
<text x="256.6" y="191.6">Taipei Hsien 221, Taiwan, R.O.C.</text>
<text x="226.4" y="195.1">Title</text>
<text x="226.4" y="200.4">Size</text>
<text x="228.2" y="202.2">A3</text>
<text x="233.5" y="200.4">Document Number</text>
<text x="285.1" y="200.4">Rev</text>
<text x="226.4" y="205.8">Date:</text>
<text x="231.7" y="205.8">Tuesday, September 07, 2010</text>
<text x="262" y="205.8">Sheet</text>
<text x="269.1" y="205.8">4</text>
<text x="276.2" y="205.8">of</text>
<text x="285.1" y="205.8">102</text>
</g>
<g font-size="1.6" fill="#2d2d72">
<text x="104.9" y="24.6">U58B</text>
<text x="220.5" y="26.4">1KR2J-1-GP</text>
<text x="225.8" y="24.6">R179</text>
<text x="241.8" y="24.6">R168</text>
<text x="241.8" y="26.4">1KR2J-1-GP</text>
<text x="60.3" y="38.8">R64</text>
<text x="60.3" y="40.4">62R2J-GP</text>
<text x="222.3" y="51.3">R480</text>
<text x="234.7" y="51.3">R473</text>
<text x="67.6" y="58.4">R65</text>
<text x="65.8" y="60.2">56R2J-4-GP</text>
<text x="181.4" y="63.7">R85</text>
<text x="181.4" y="61.9">R84</text>
<text x="181.4" y="60.2">R7</text>
<text x="197.4" y="63.7">200R2F-L-GP</text>
<text x="197.4" y="61.9">25D5R2F-GP</text>
<text x="197.4" y="60.2">140R2F-GP</text>
<text x="225.5" y="60.7" transform="rotate(-90 225.5 60.7)">51R2J-2-GP</text>
<text x="238" y="60.7" transform="rotate(-90 238 60.7)">51R2J-2-GP</text>
<text x="58.7" y="75.8">C35</text>
<text x="77.6" y="79.7">R934</text>
<text x="77.6" y="81.8">200R2F-L-GP</text>
<text x="54.9" y="84.2" transform="rotate(-90 54.9 84.2)">SC47P50V2JN-3GP</text>
<text x="81.8" y="97.5">R203</text>
<text x="81.8" y="99.3">130R2F-1-GP</text>
<text x="170.7" y="106.4">R472</text>
<text x="66.9" y="109.9">R193</text>
<text x="66.9" y="112.1">10KR2J-3-GP</text>
<text x="174" y="115.8" transform="rotate(-90 174 115.8)">51R2J-2-GP</text>
<text x="196.7" y="117">R296</text>
<text x="196.7" y="119.2">5K11R2F-L1-GP</text>
<text x="104.9" y="125.9">SANDYBRIDGE-1-GP-U-NF</text>
<text x="199.2" y="136.3">2SK3541-2-GP</text>
<text x="229.4" y="134.8">R216</text>
<text x="242.9" y="134.8">R1011</text>
<text x="242.9" y="136.9">1KR2J-1-GP</text>
<text x="197.2" y="139.8">C596</text>
<text x="204.5" y="138">Q113</text>
<text x="225.5" y="139.8" transform="rotate(-90 225.5 139.8)">0R2J-2-GP</text>
<text x="191.8" y="149.1" transform="rotate(-90 191.8 149.1)">SCD047U16V2KX-1-GP</text>
<text x="247.2" y="148.2">R1013</text>
<text x="37.4" y="154.4">1KR2J-1-GP</text>
<text x="42.7" y="152.6">R992</text>
<text x="65.8" y="154.4">75R2J-1-GP</text>
<text x="69.4" y="152.6">R990</text>
<text x="247.2" y="155.4">1KR2J-1-GP</text>
<text x="83.6" y="165.1">43R2J-GP</text>
<text x="85.4" y="163.3">R79</text>
<text x="39.2" y="173.9">Q73</text>
<text x="78.3" y="173.9">Q72</text>
<text x="32" y="175.7">2SK3541-2-GP</text>
<text x="78.3" y="175.7">2SK3541-2-GP</text>
</g>
<text font-size="1.6" fill="#3a53a4" x="156.5" y="24.4">2 OF 9</text>
<g font-size="1.6" fill="#1d437e">
<text x="156.8" y="29.2">BCLK</text>
<text x="105.8" y="34.5">PROC_SELECT#</text>
<text x="155.9" y="31">BCLK#</text>
<text x="105.8" y="39.9">PROC_DETECT#</text>
<text x="148" y="38.1">DPLL_REF_CLK#</text>
<text x="148.9" y="36.3">DPLL_REF_CLK</text>
<text x="152.5" y="45.2">BCLK_ITP#</text>
<text x="153.4" y="43.4">BCLK_ITP</text>
<text x="105.8" y="48.8">CATERR#</text>
<text x="105.8" y="55.9">PECI</text>
<text x="149" y="55.9">SM_DRAMRST#</text>
<text x="105.8" y="63">PROCHOT#</text>
<text x="150.9" y="63">SM_RCOMP1</text>
<text x="150.9" y="64.8">SM_RCOMP2</text>
<text x="150.9" y="61.2">SM_RCOMP0</text>
<text x="105.8" y="70.1">THERMTRIP#</text>
<text x="155.5" y="77.2">PREQ#</text>
<text x="155.7" y="75.4">PRDY#</text>
<text x="157.6" y="82.5">TMS</text>
<text x="157.8" y="80.8">TCK</text>
<text x="105.8" y="87.9">PM_SYNC</text>
<text x="155.9" y="84.3">TRST#</text>
<text x="157.6" y="89.7">TDO</text>
<text x="158.4" y="87.9">TDI</text>
<text x="105.8" y="95">UNCOREPWRGOOD</text>
<text x="156.7" y="96.8">DBR#</text>
<text x="105.8" y="102.1">SM_DRAMPWROK</text>
<text x="155.7" y="102.1">BPM#0</text>
<text x="155.7" y="103.9">BPM#1</text>
<text x="155.7" y="105.7">BPM#2</text>
<text x="155.7" y="107.4">BPM#3</text>
<text x="105.8" y="111">RESET#</text>
<text x="155.7" y="109.2">BPM#4</text>
<text x="155.7" y="111">BPM#5</text>
<text x="155.7" y="112.8">BPM#6</text>
<text x="155.7" y="114.6">BPM#7</text>
</g>
<g font-size="1.6" fill="#ec2426">
<text x="196" y="29">CPU_CLK_100M</text>
<text x="209.5" y="29">24</text>
<text x="196" y="30.8">-CPU_CLK_100M</text>
<text x="210" y="30.8">24</text>
<text x="24.6" y="55.7">28,62,102</text>
<text x="32.9" y="55.7">PECI</text>
<text x="169.3" y="54.8">-SM_DRAMRST</text>
<text x="24.2" y="62.8">62,79</text>
<text x="29.4" y="62.8">-PROCHOT</text>
<text x="87.5" y="61.9">-PROCHOT_CPU C45</text>
<text x="169.3" y="63.7">SM_RCOMP2</text>
<text x="169.3" y="60.2">SM_RCOMP0</text>
<text x="169.3" y="61.9">SM_RCOMP1</text>
<text x="24.9" y="69.9">28</text>
<text x="29.4" y="69.9">-THERMTRIP</text>
<text x="249.1" y="75.4">-XDP_PRDY</text>
<text x="249.3" y="77">-XDP_PREQ</text>
<text x="261.4" y="75.4">11,102</text>
<text x="261.4" y="77">11,102</text>
<text x="249.3" y="80.6">XDP_TCK</text>
<text x="249.3" y="82.4">XDP_TMS</text>
<text x="261.4" y="80.6">11,102</text>
<text x="261.4" y="82.4">11,102</text>
<text x="249.1" y="89.7">XDP_TDO</text>
<text x="249.3" y="84.2">-XDP_TRST</text>
<text x="249.3" y="87.7">XDP_TDI</text>
<text x="261.4" y="87.7">11,102</text>
<text x="261.4" y="89.7">11,102</text>
<text x="261.4" y="84.2">11,102</text>
<text x="35" y="94.8">11,28,102</text>
<text x="40.6" y="91.3">25 -PM_SYNC</text>
<text x="43.4" y="94.8">CPUPWRGD</text>
<text x="35" y="101.9">25,87,102</text>
<text x="43.4" y="101.9">DRAMPWRG</text>
<text x="249.3" y="96.6">-XDP_DBR</text>
<text x="261.4" y="96.6">11,25,102</text>
<text x="165.1" y="130.4">27 DRAMRST_GATE</text>
<text x="263.4" y="151.9">-DRAMRST</text>
<text x="273.9" y="151.9">12,13</text>
<text x="0" y="181.9">1,27,58,61,68,71,102</text>
<text x="16.8" y="181.9">-PLTRST_FAR</text>
</g>
<g font-size="1.3" fill="#231f20">
<text x="30.8" y="1.4">A</text>
<text x="88.9" y="1.4">B</text>
<text x="146.9" y="1.4">C</text>
<text x="205" y="1.4">D</text>
<text x="263.1" y="1.4">E</text>
<text x=".5" y="28.5">4</text>
<text x="292.6" y="28.5">4</text>
<text x=".5" y="79.5">3</text>
<text x="292.6" y="79.5">3</text>
<text x=".5" y="130.6">2</text>
<text x="292.6" y="130.6">2</text>
<text x=".5" y="181.7">1</text>
<text x="292.6" y="181.7">1</text>
<text x="30.8" y="207.4">A</text>
<text x="88.9" y="207.4">B</text>
<text x="146.9" y="207.4">C</text>
<text x="205" y="207.4">D</text>
<text x="263.1" y="207.4">E</text>
</g>
</svg>
